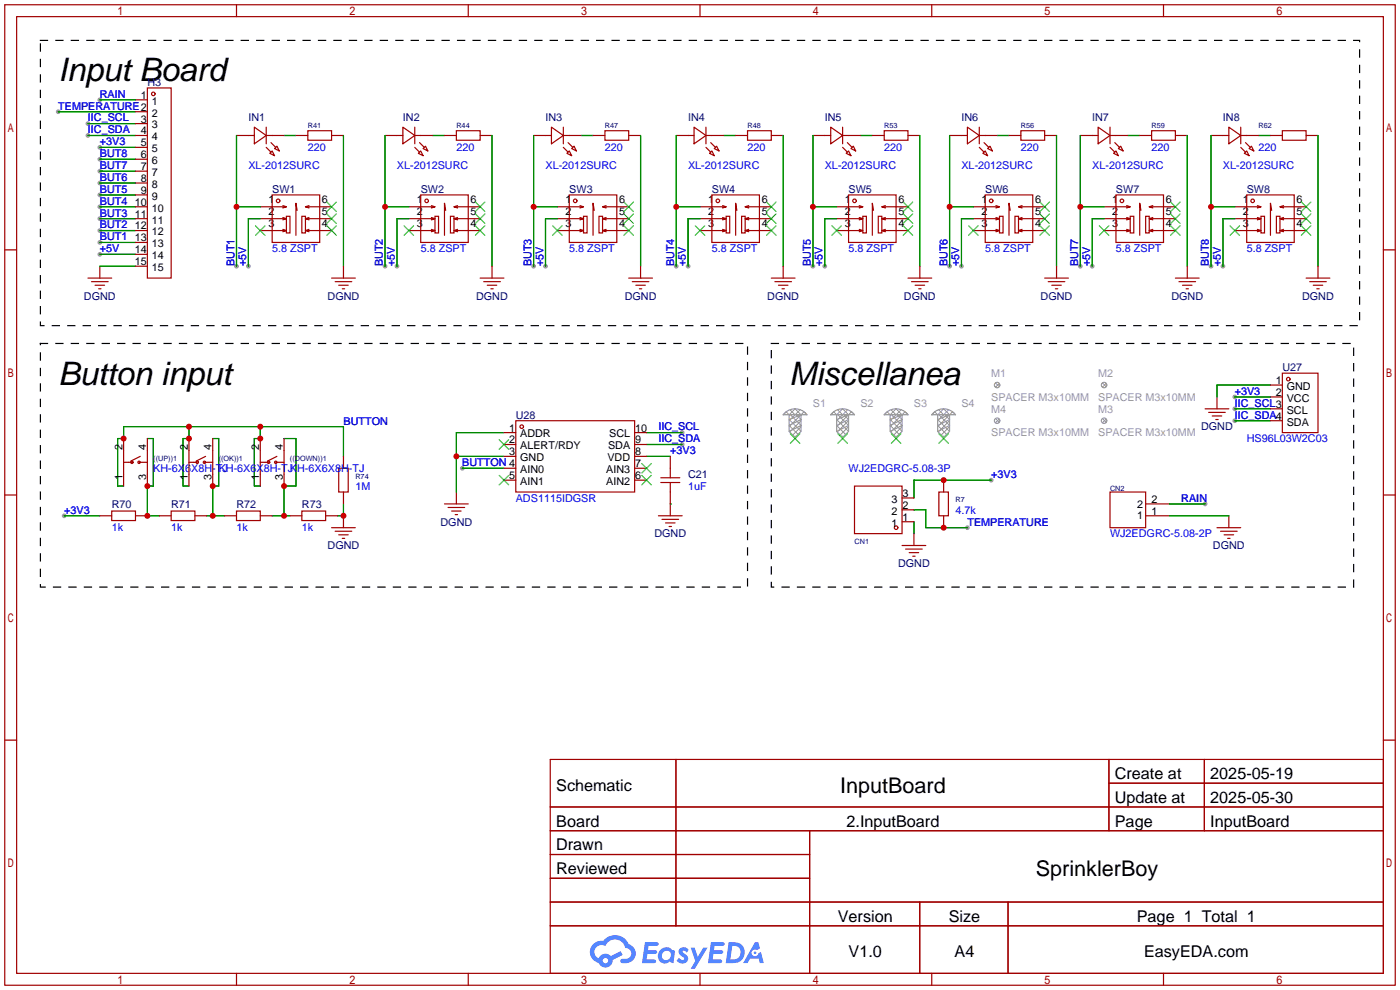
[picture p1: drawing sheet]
<svg xmlns="http://www.w3.org/2000/svg" width="299mm" height="212mm" viewBox="0 0 299 212" stroke-linecap="round" stroke-linejoin="round" font-family="sans-serif">
<g fill="#999">
<circle cx="50.5" cy="56.9" r=".51"/>
<circle cx="53.1" cy="56.9" r=".51"/>
<circle cx="82.3" cy="56.9" r=".51"/>
<circle cx="84.8" cy="56.9" r=".51"/>
<circle cx="114" cy="56.9" r=".51"/>
<circle cx="116.6" cy="56.9" r=".51"/>
<circle cx="144.5" cy="56.9" r=".51"/>
<circle cx="147.1" cy="56.9" r=".51"/>
<circle cx="173.7" cy="56.9" r=".51"/>
<circle cx="176.3" cy="56.9" r=".51"/>
<circle cx="202.9" cy="56.9" r=".51"/>
<circle cx="205.5" cy="56.9" r=".51"/>
<circle cx="230.9" cy="56.9" r=".51"/>
<circle cx="233.4" cy="56.9" r=".51"/>
<circle cx="258.8" cy="56.9" r=".51"/>
<circle cx="261.4" cy="56.9" r=".51"/>
<circle cx="13.7" cy="110.2" r=".51"/>
<circle cx="145.8" cy="95" r=".51"/>
<circle cx="145.8" cy="92.5" r=".51"/>
<circle cx="98.8" cy="100.1" r=".51"/>
<circle cx="211.8" cy="102.6" r=".51"/>
<circle cx="206.8" cy="112.8" r=".51"/>
<circle cx="263.9" cy="87.4" r=".51"/>
<circle cx="263.9" cy="84.8" r=".51"/>
<circle cx="263.9" cy="89.9" r=".51"/>
<circle cx="21.3" cy="54.4" r=".51"/>
<circle cx="21.3" cy="51.8" r=".51"/>
<circle cx="21.3" cy="49.3" r=".51"/>
<circle cx="21.3" cy="46.7" r=".51"/>
<circle cx="21.3" cy="44.2" r=".51"/>
<circle cx="21.3" cy="41.7" r=".51"/>
<circle cx="21.3" cy="39.1" r=".51"/>
<circle cx="21.3" cy="36.6" r=".51"/>
<circle cx="21.3" cy="34" r=".51"/>
<circle cx="21.3" cy="31.5" r=".51"/>
<circle cx="18.8" cy="29" r=".51"/>
<circle cx="18.8" cy="26.4" r=".51"/>
<circle cx="12.4" cy="23.9" r=".51"/>
<circle cx="21.3" cy="21.3" r=".51"/>
<circle cx="257.6" cy="107.7" r=".51"/>
</g>
<g fill="none" stroke="#a10000" stroke-width=".25">
<path d="M1 1h297.2v209.6h-297.2zM3.6 3.6h292.1v204.4h-292.1zM50.5 1v2.6M100.1 1v2.6M149.6 1v2.6M199.1 1v2.6M248.7 1v2.6M1 53.4h2.6M295.7 53.4h2.5M1 105.8h2.6M295.7 105.8h2.5M1 158.2h2.6"/>
<path d="M295.7 158.2h2.5M117.6 162.3h178.1v45.7h-178.1zM117.6 172.5h178.1M117.6 177.5h178.1M144.5 162.3v35.6M173 177.5v30.5M237 162.3v15.2M237 167.4h58.7M257.4 162.3v15.2M117.6 182.6h55.4M117.6 192.8h178.1M117.6 187.7h55.4"/>
<path d="M117.6 197.9h178.1M196.6 192.8v15.2M215.4 192.8v15.2M50.5 208v2.6M100.1 208v2.6M149.6 208v2.6M199.1 208v2.6M248.7 208v2.6"/>
</g>
<g fill="#5487ff">
<path d="M145.3 202.7a1.3 1.3 0 0 1 1.9 .3l-.4 .6a.54 .54 0 0 0-.9-.2l.1 .2a1.34 1.34 0 0 1 .9 1.8 1.47 1.47 0 0 1-2.3-.1l.5-.6 .8 .5a.31 .31 0 0 0 .4-.3 .31 .31 0 0 0-.3-.4 1.12 1.12 0 0 1-.7-1.8z"/>
<path d="M147.6 202.5h.9l.6 2 1.2-2h.9l-2.7 4.6h-.9l1-1.7z"/>
<path d="M137.8 201.4h1.7a1.31 1.31 0 0 1 1.2 .2 .4 .4 0 0 1-.3 .5l-1.8 .1-.1 .9h1.6a.4 .4 0 0 1 .4 .4 .4 .4 0 0 1-.5 .4h-1.6l-.2 1.2h1.4a.46 .46 0 0 1 .5 0 .46 .46 0 0 1 .1 .5l-.4 .2h-2.6z"/>
<path d="M151.9 201.4h1.7a1.32 1.32 0 0 1 1.2 .2 .39 .39 0 0 1-.3 .5l-1.8 .1-.1 .9h1.6a.4 .4 0 0 1 .4 .4 .4 .4 0 0 1-.4 .4h-1.7l-.2 1.2h1.4a.46 .46 0 0 1 .5 0 .46 .46 0 0 1 .1 .5l-.4 .2h-2.6z"/>
<path d="M161.3 201.4h.8l.3 1.3-.6 .4a.75 .75 0 0 0-1.1 .3 .75 .75 0 0 0 .5 1 .75 .75 0 0 0 .9-.7l.5-.2 .6 2.3h-.8l-.3-.9h-1.8l-.5 .9h-1z"/>
<path d="M155.7 201.4l-.6 4.4h1.5a2.27 2.27 0 0 0 2.6-2.2 2.27 2.27 0 0 0-2.7-2.2zM156.5 202.1a1.5 1.5 0 0 1 1.8 1.6 1.5 1.5 0 0 1-1.9 1.4h-.3z"/>
<path d="M141.2 203a1.6 1.6 0 0 0-.3 2.3 1.6 1.6 0 0 0 2.3 .2l.7 .3 .3-2.4-.1-.3-.5-.1a1.58 1.58 0 0 0-2.4 0zM141.8 203.5a.98 .98 0 0 1 1.6 .4 .98 .98 0 0 1-1.1 1.3 .94 .94 0 0 1-.9-.7 .94 .94 0 0 1 .4-1z"/>
<path d="M126.8 201.8a2.37 2.37 0 0 0 1.1 4 1.54 1.54 0 0 0 1.8 1 1.54 1.54 0 0 0 1.2-1.6l2.2-1.1-.5-.8-2 1a1.57 1.57 0 0 0-2.7 .5 1.5 1.5 0 0 1-.7-2.1 1.5 1.5 0 0 1 2.2-.5 2.23 2.23 0 0 1 2.3-1.4 2.23 2.23 0 0 1 2 1.8 1.16 1.16 0 0 1 1.2 1.1 1.16 1.16 0 0 1-1.1 1.2h-.7a.47 .47 0 0 0-.5 .4 .47 .47 0 0 0 .4 .5 2.17 2.17 0 0 0 2.5-.9 2.17 2.17 0 0 0-.3-2.7l-.8-.4a3.2 3.2 0 0 0-5.5-.7l-1.1 .1zM128.8 205.3a.6 .6 0 0 1 1.2 0 .6 .6 0 0 1-1.2 0z"/>
<circle cx="161.4" cy="203.6" r=".28"/>
</g>
<g fill="none" stroke="#008700" stroke-width=".25">
<path d="M12.4 23.9h16.6M18.8 29h10.2M18.8 26.4h10.2M21.3 39.1h7.7M21.3 36.6h7.7M21.3 34h7.7M21.3 31.5h7.7M21.3 21.3h7.7M50.5 29v27.9M60.7 29h2.5M73.4 29v27.9M82.3 29v27.9"/>
<path d="M92.5 29h2.5M105.2 29v27.9M114 29v27.9M124.2 29h2.5M136.9 29v27.9M144.5 29v27.9M154.7 29h2.5M167.4 29v27.9M173.7 29v27.9M183.9 29h2.5M196.6 29v27.9M202.9 29v27.9"/>
<path d="M213.1 29h2.5M225.8 29v27.9M230.9 29v27.9M241 29h2.6M253.7 29v27.9M258.8 29v27.9M269 29h2.5M281.7 29v27.9M21.3 44.2h7.7M21.3 46.7h7.7M21.3 56.9h7.7M21.3 54.4h7.7"/>
<path d="M21.3 51.8h7.7M21.3 49.3h7.7M21.3 41.7h7.7M50.5 44.2h5.1M55.6 46.7h-2.5v10.2M82.3 44.2h5.1M87.4 46.7h-2.6v10.2M114 44.2h5.1M119.1 46.7h-2.5v10.2M144.5 44.2h5.1M149.6 46.7h-2.5v10.2M173.7 44.2h5.1"/>
<path d="M178.8 46.7h-2.5v10.2M202.9 44.2h5.1M208 46.7h-2.5v10.2M230.9 44.2h5.1M236 46.7h-2.6v10.2M258.8 44.2h5.1M263.9 46.7h-2.5v10.2M31.5 93.7h1.3v10.2h-1.3v6.3h2.5M40.4 91.2v2.5h-1.3v10.2h1.3M45.5 93.7h1.2v10.2h-1.2v6.3M55.6 91.2v2.5h-1.2v10.2h1.2M60.7 93.7h2.5v10.2h-2.5v6.3"/>
<path d="M73.4 97.5v-6.3h-47v2.5h-1.3v10.2h1.3M97.5 97.5h10.2M107.7 92.5h-10.2v12.7M138.2 97.5h5.1M138.2 95h7.6M138.2 92.5h7.6M263.9 87.4h7.6M263.9 84.8h7.6M263.9 89.9h7.6M271.5 82.3h-11.4v2.5M13.7 110.2h7.6M44.2 110.2h3.8"/>
<path d="M58.2 110.2h3.8M73.4 107.7v2.5h-1.3M98.8 100.1h8.9M143.3 107.7h.1M195.3 111.5v2.5M195.3 109h2.6v3.8h8.9M211.8 102.6h-16.5v3.8M249.9 110.2h12.7M249.9 107.7h7.7"/>
</g>
<g fill="none" stroke="#a10000" stroke-width=".25">
<path d="M31.5 18.8h5.1v40.6h-5.1zM29 29h2.5M29 21.3h2.5M29 23.9h2.5M29 26.4h2.5M29 31.5h2.5M29 34h2.5M29 36.6h2.5M29 39.1h2.5M50.5 29h3.9M54.4 27.2l2.5 1.8-2.5 1.7zM56.9 29h3.8"/>
<path d="M56.9 31.5l1 1M56.9 27.2v3.5M57.7 32.8l.5-.5 .5 1zM57.9 30.5l1 1M59.2 31.2l.5 1.1-1-.5zM63.2 29h2.6M65.8 27.9h5.1v2.1h-5.1zM70.9 29h2.5M82.3 29h3.8M86.1 27.2l2.5 1.8-2.5 1.7zM88.6 29h3.9M88.6 31.5l1.1 1"/>
<path d="M88.6 27.2v3.5M89.4 32.8l.5-.5 .5 1zM89.7 30.5l1 1M90.4 31.8l.5-.6 .5 1.1zM95 29h2.5M97.5 27.9h5.1v2.1h-5.1zM102.6 29h2.6M114 29h3.9M117.9 27.2l2.5 1.8-2.5 1.7zM120.4 29h3.8M120.4 31.5l1 1M120.4 27.2v3.5"/>
<path d="M121.2 32.8l.5-.5 .5 1zM121.4 30.5l1 1M122.2 31.8l.5-.6 .5 1.1zM126.7 29h2.6M129.3 27.9h5.1v2.1h-5.1zM134.4 29h2.5M144.5 29h3.8M148.3 27.2l2.6 1.8-2.6 1.7zM150.9 29h3.8M150.9 31.5l1 1M150.9 27.2v3.5M151.6 32.8l.5-.5 .6 1z"/>
<path d="M151.9 30.5l1 1M152.7 31.8l.5-.6 .5 1.1zM157.2 29h2.6M159.8 27.9h5v2.1h-5zM164.8 29h2.6M173.7 29h3.8M177.5 27.2l2.6 1.8-2.6 1.7zM180.1 29h3.8M180.1 31.5l1 1M180.1 27.2v3.5M180.8 32.8l.6-.5 .5 1zM181.1 30.5l1 1"/>
<path d="M181.9 31.8l.5-.6 .5 1.1zM186.4 29h2.6M189 27.9h5.1v2.1h-5.1zM194.1 29h2.5M202.9 29h3.9M206.8 27.2l2.5 1.8-2.5 1.7zM209.3 29h3.8M209.3 31.5l1 1M209.3 27.2v3.5M210.1 32.8l.5-.5 .5 1zM210.3 30.5l1 1M211.1 31.8l.5-.6 .5 1.1z"/>
<path d="M215.6 29h2.6M218.2 27.9h5.1v2.1h-5.1zM223.3 29h2.5M230.9 29h3.8M234.7 27.2l2.5 1.8-2.5 1.7zM237.2 29h3.8M237.2 31.5l1.1 1M237.2 27.2v3.5M238 32.8l.5-.5 .5 1zM238.3 30.5l1 1M239 31.8l.5-.6 .5 1.1zM243.6 29h2.5"/>
<path d="M246.1 27.9h5.1v2.1h-5.1zM251.2 29h2.5M258.8 29h3.8M262.6 27.2l2.6 1.8-2.6 1.7zM265.2 29h3.8M265.2 31.5l1 1M265.2 27.2v3.5M266.2 30.5l1 1M266.4 32.3l.6 1-1.1-.5zM267 31.8l.5-.6 .5 1.1zM271.5 29h2.6M274.1 27.9h5v2.1h-5z"/>
<path d="M279.1 29h2.6M18.8 59.4h5.1M21.3 56.9v2.5M29 49.3h2.5M29 46.7h2.5M29 44.2h2.5M29 41.7h2.5M29 51.8h2.5M29 54.4h2.5M29 56.9h2.5M55.6 49.3h5.6l-.7 .2M55.6 46.7h5.6l-.7 .3"/>
<path d="M55.6 44.2h5.6l-.7 .2M58.2 41.7h10.1v10.1h-10.1zM60.5 49l.7 .3M60.5 46.5l.7 .2M60.5 43.9l.7 .3M61.2 46.2h.8v3.6h-.8zM63.5 45l-.3-1.6v6.9M64.5 46.2h.8v3.6h-.8zM66 49l-.7 .3M66 46.5l-.7 .2M66 43.9l-.7 .3M70.9 49.3h-5.6l.7 .2"/>
<path d="M70.9 46.7h-5.6l.7 .3M70.9 44.2h-5.6l.7 .2M70.9 59.4h5M73.4 56.9v2.5M87.4 49.3h5.6l-.8 .2M87.4 46.7h5.6l-.8 .3M87.4 44.2h5.6l-.8 .2M89.9 41.7h10.2v10.1h-10.2zM92.2 49l.8 .3M92.2 46.5l.8 .2M92.2 43.9l.8 .3M93 46.2h.7v3.6h-.7z"/>
<path d="M95.2 45l-.2-1.6v6.9M96.3 46.2h.7v3.6h-.7zM97.8 49l-.8 .3M97.8 46.5l-.8 .2M97.8 43.9l-.8 .3M102.6 49.3h-5.6l.8 .2M102.6 46.7h-5.6l.8 .3M102.6 44.2h-5.6l.8 .2M102.6 59.4h5.1M105.2 56.9v2.5M119.1 49.3h5.6l-.7 .2M119.1 46.7h5.6l-.7 .3"/>
<path d="M119.1 44.2h5.6l-.7 .2M121.7 41.7h10.1v10.1h-10.1zM124 49l.7 .3M124 46.5l.7 .2M124 43.9l.7 .3M124.7 46.2h.8v3.6h-.8zM127 45l-.3-1.6v6.9M128 46.2h.8v3.6h-.8zM129.5 49l-.7 .3M129.5 46.5l-.7 .2M129.5 43.9l-.7 .3M134.4 49.3h-5.6l.7 .2"/>
<path d="M134.4 46.7h-5.6l.7 .3M134.4 44.2h-5.6l.7 .2M134.4 59.4h5M136.9 56.9v2.5M149.6 49.3h5.6l-.8 .2M149.6 46.7h5.6l-.8 .3M149.6 44.2h5.6l-.8 .2M152.1 41.7h10.2v10.1h-10.2zM154.4 49l.8 .3M154.4 46.5l.8 .2M154.4 43.9l.8 .3M155.2 46.2h.8v3.6h-.8z"/>
<path d="M157.5 45l-.3-1.6v6.9M158.5 46.2h.8v3.6h-.8zM160 49l-.7 .3M160 46.5l-.7 .2M160 43.9l-.7 .3M164.8 49.3h-5.5l.7 .2M164.8 46.7h-5.5l.7 .3M164.8 44.2h-5.5l.7 .2M164.8 59.4h5.1M167.4 56.9v2.5M178.8 49.3h5.6l-.8 .2M178.8 46.7h5.6l-.8 .3"/>
<path d="M178.8 44.2h5.6l-.8 .2M181.4 41.7h10.1v10.1h-10.1zM183.6 49l.8 .3M183.6 46.5l.8 .2M183.6 43.9l.8 .3M184.4 46.2h.8v3.6h-.8zM186.7 45l-.3-1.6v6.9M187.7 46.2h.8v3.6h-.8zM189.2 49l-.7 .3M189.2 46.5l-.7 .2M189.2 43.9l-.7 .3M194.1 49.3h-5.6l.7 .2"/>
<path d="M194.1 46.7h-5.6l.7 .3M194.1 44.2h-5.6l.7 .2M194.1 59.4h5M196.6 56.9v2.5M208 49.3h5.6l-.7 .2M208 46.7h5.6l-.7 .3M208 44.2h5.6l-.7 .2M210.6 41.7h10.1v10.1h-10.1zM212.9 49l.7 .3M212.9 46.5l.7 .2M212.9 43.9l.7 .3M213.6 46.2h.8v3.6h-.8z"/>
<path d="M215.9 45l-.3-1.6v6.9M216.9 46.2h.8v3.6h-.8zM218.4 49l-.7 .3M218.4 46.5l-.7 .2M218.4 43.9l-.7 .3M223.3 49.3h-5.6l.7 .2M223.3 46.7h-5.6l.7 .3M223.3 44.2h-5.6l.7 .2M223.3 59.4h5M225.8 56.9v2.5M236 49.3h5.6l-.8 .2M236 46.7h5.6l-.8 .3"/>
<path d="M236 44.2h5.6l-.8 .2M238.5 41.7h10.2v10.1h-10.2zM240.8 49l.8 .3M240.8 46.5l.8 .2M240.8 43.9l.8 .3M241.6 46.2h.7v3.6h-.7zM243.8 45l-.2-1.6v6.9M244.9 46.2h.7v3.6h-.7zM246.4 49l-.8 .3M246.4 46.5l-.8 .2M246.4 43.9l-.8 .3M251.2 49.3h-5.6l.8 .2"/>
<path d="M251.2 46.7h-5.6l.8 .3M251.2 44.2h-5.6l.8 .2M251.2 59.4h5.1M253.7 56.9v2.5M263.9 49.3h5.6l-.8 .2M263.9 46.7h5.6l-.8 .3M263.9 44.2h5.6l-.8 .2M266.4 41.7h10.2v10.1h-10.2zM268.7 49l.8 .3M268.7 46.5l.8 .2M268.7 43.9l.8 .3M269.5 46.2h.8v3.6h-.8z"/>
<path d="M271.8 45l-.3-1.6v6.9M272.8 46.2h.8v3.6h-.8zM274.3 49l-.7 .3M274.3 46.5l-.7 .2M274.3 43.9l-.7 .3M279.1 49.3h-5.5l.7 .2M279.1 46.7h-5.5l.7 .3M279.1 44.2h-5.5l.7 .2M279.1 59.4h5.1M281.7 56.9v2.5M19.6 60.2h3.5M20.3 61h2.1"/>
<path d="M21.1 61.7h.5M71.6 60.2h3.6M72.4 61h2M73.2 61.7h.5M103.4 60.2h3.5M104.1 61h2.1M104.9 61.7h.5M135.1 60.2h3.6M135.9 61h2M136.7 61.7h.5M165.6 60.2h3.6M166.4 61h2"/>
<path d="M167.1 61.7h.5M194.8 60.2h3.6M195.6 61h2M196.3 61.7h.5M224 60.2h3.6M224.8 61h2M225.6 61.7h.5M252 60.2h3.5M252.7 61h2.1M253.5 61.7h.5M274.1 79.8h7.6v12.7h-7.6zM279.9 60.2h3.6"/>
<path d="M280.7 61h2M281.4 61.7h.5M26.4 93.7v10.2M26.4 98.8h1.8M29.7 98.8h1.8M30 97.5l-2.1 1.1M31.5 93.7v10.2M40.4 98.8h1.8M40.4 93.7v10.2M43.7 98.8h1.8M43.9 97.5l-2 1.1M45.5 93.7v10.2"/>
<path d="M55.6 98.8h1.8M55.6 93.7v10.2M58.9 98.8h1.8M59.2 97.5l-2.1 1.1M60.7 93.7v10.2M73.4 97.5v2.6M107.7 92.5h2.5M107.7 95h2.5M107.7 97.5h2.5M110.2 89.9h25.4v15.3h-25.4zM135.6 92.5h2.6M135.6 95h2.6"/>
<path d="M135.6 97.5h2.6M143.3 97.5v4.6M257.6 87.4h5M258.3 88.1h3.6M259.1 88.9h2M259.8 89.7h.5M260.1 84.8v2.6M271.5 87.4h2.6M271.5 82.3h2.6M271.5 84.8h2.6M271.5 89.9h2.6M21.3 110.2h2.6"/>
<path d="M23.9 109.2h5.1v2.1h-5.1zM29 110.2h2.5M34 110.2h2.6M36.6 109.2h5.1v2.1h-5.1zM41.7 110.2h2.5M48 110.2h2.5M50.5 109.2h5.1v2.1h-5.1zM55.6 110.2h2.6M62 110.2h2.5M64.5 109.2h5.1v2.1h-5.1zM69.6 110.2h2.5M70.9 112.8h5"/>
<path d="M71.6 113.5h3.6M72.4 100.1h2v5.1h-2zM72.4 114.3h2M73.2 115.1h.5M73.4 105.2v2.5M73.4 110.2v2.6M95 107.7h5.1M95.8 108.5h3.5M96.5 109.2h2.1M97.3 110h.5M97.5 105.2v2.5M107.7 100.1h2.5"/>
<path d="M107.7 102.6h2.5M135.6 100.1h2.6M135.6 102.6h2.6M140.7 110.2h5.1M141.2 102.1h4.1M141.2 103.1h4.1M141.5 111h3.5M142.2 111.8h2.1M143 112.5h.5M143.3 103.1v7.1M182.6 103.9h10.2v10.1h-10.2zM192.8 116.6h5.1"/>
<path d="M192.8 111.5h2.5M192.8 109h2.5M192.8 106.4h2.5M193.5 117.3h3.6M194.3 118.1h2M195.1 118.9h.5M195.3 114v2.6M200.7 105.2h2v5h-2zM201.7 102.6v2.6M201.7 110.2v2.6M237.2 105.2h7.7v7.6h-7.7zM244.9 110.2h5"/>
<path d="M244.9 107.7h5M260.1 112.8h5.1M260.9 113.5h3.5M261.6 114.3h2.1M262.4 115.1h.5M262.6 110.2v2.6"/>
<circle cx="32.8" cy="20.1" r=".38"/>
<circle cx="59.4" cy="42.9" r=".38"/>
<circle cx="91.2" cy="42.9" r=".38"/>
<circle cx="122.9" cy="42.9" r=".38"/>
<circle cx="153.4" cy="42.9" r=".38"/>
<circle cx="182.6" cy="42.9" r=".38"/>
<circle cx="211.8" cy="42.9" r=".38"/>
<circle cx="239.8" cy="42.9" r=".38"/>
<circle cx="267.7" cy="42.9" r=".38"/>
<circle cx="28.2" cy="98.8" r=".25"/>
<circle cx="29.7" cy="98.8" r=".25"/>
<circle cx="42.2" cy="98.8" r=".25"/>
<circle cx="43.7" cy="98.8" r=".25"/>
<circle cx="57.4" cy="98.8" r=".25"/>
<circle cx="58.9" cy="98.8" r=".25"/>
<circle cx="111.5" cy="91.2" r=".38"/>
<circle cx="275.3" cy="81" r=".38"/>
<circle cx="191.5" cy="112.8" r=".38"/>
</g>
<g fill="none" stroke="#3c3" stroke-width=".25">
<path d="M54.6 48.3l2 2M56.6 48.3l-2 2M69.8 48.3l2.1 2M69.8 45.7l2.1 2.1M69.8 43.2l2.1 2M71.9 48.3l-2.1 2M71.9 45.7l-2.1 2.1M71.9 43.2l-2.1 2M86.4 48.3l2 2M88.4 48.3l-2 2M101.6 48.3l2 2M101.6 45.7l2 2.1"/>
<path d="M101.6 43.2l2 2M103.6 48.3l-2 2M103.6 45.7l-2 2.1M103.6 43.2l-2 2M118.1 48.3l2 2M120.1 48.3l-2 2M133.3 48.3l2.1 2M133.3 45.7l2.1 2.1M133.3 43.2l2.1 2M135.4 48.3l-2.1 2M135.4 45.7l-2.1 2.1M135.4 43.2l-2.1 2"/>
<path d="M148.6 48.3l2 2M150.6 48.3l-2 2M163.8 48.3l2.1 2M163.8 45.7l2.1 2.1M163.8 43.2l2.1 2M165.9 48.3l-2.1 2M165.9 45.7l-2.1 2.1M165.9 43.2l-2.1 2M177.8 48.3l2 2M179.8 48.3l-2 2M193 48.3l2.1 2M193 45.7l2.1 2.1"/>
<path d="M193 43.2l2.1 2M195.1 48.3l-2.1 2M195.1 45.7l-2.1 2.1M195.1 43.2l-2.1 2M207 48.3l2 2M209 48.3l-2 2M222.2 48.3l2.1 2M222.2 45.7l2.1 2.1M222.2 43.2l2.1 2M224.3 48.3l-2.1 2M224.3 45.7l-2.1 2.1M224.3 43.2l-2.1 2"/>
<path d="M234.9 48.3l2.1 2M237 48.3l-2.1 2M250.2 48.3l2 2M250.2 45.7l2 2.1M250.2 43.2l2 2M252.2 48.3l-2 2M252.2 45.7l-2 2.1M252.2 43.2l-2 2M262.9 48.3l2 2M264.9 48.3l-2 2M278.1 48.3l2.1 2M278.1 45.7l2.1 2.1"/>
<path d="M278.1 43.2l2.1 2M280.2 48.3l-2.1 2M280.2 45.7l-2.1 2.1M280.2 43.2l-2.1 2M106.7 94l2 2M108.7 94l-2 2M137.2 99.1l2 2M139.2 99.1l-2 2M168.9 92.7l2 2M170.9 92.7l-2 2M179.1 92.7l2 2M181.1 92.7l-2 2"/>
<path d="M190.5 92.7l2 2M192.5 92.7l-2 2M200.7 92.7l2 2M202.7 92.7l-2 2M106.7 101.6l2 2M108.7 101.6l-2 2M137.2 101.6l2 2M139.2 101.6l-2 2"/>
</g>
<path d="M8.6 8.6h282v61h-282zM8.6 73.4h151.2v52.1h-151.2zM164.8 73.4h124.5v52.1h-124.5z" fill="none" stroke="#000" stroke-width=".25" stroke-dasharray="1.5 1.8"/>
<g fill="none" stroke="#999" stroke-width=".21">
<path d="M167.4 88.6l.6-.6 .7 .6 1.2-1.2 1.3 1.2M168.7 90.9l1.9 1.9M168.7 89.7l2.5 2.5M168.8 87.6l1.1 1M168.9 88.6l2.3 2.3M170.2 88.6l1 1.1M171 87.6l-2.3 2.3M171.2 89.9l-2.4 2.4M171.2 91.2l-1.8 1.8M172.5 88.6l-.7-.6-3.1 3.2M177.5 88.6l.7-.6 .6 .6 1.3-1.2 1.3 1.2M178.8 90.9l1.9 1.9"/>
<path d="M178.8 89.7l2.6 2.5M179 87.6l1.1 1M179.1 88.6l2.3 2.3M180.3 88.6l1.1 1.1M181.2 87.6l-2.4 2.3M181.4 89.9l-2.5 2.4M181.4 91.2l-1.8 1.8M182.6 88.6l-.6-.6-3.2 3.2M189 88.6l.6-.6 .6 .6 1.3-1.2 1.3 1.2M190.2 90.9l2 1.9M190.2 89.7l2.6 2.5M190.4 87.6l1.1 1"/>
<path d="M190.5 88.6l2.3 2.3M191.8 88.6l1 1.1M192.6 87.6l-2.4 2.3M192.8 89.9l-2.4 2.4M192.8 91.2l-1.8 1.8M194.1 88.6l-.7-.6-3.2 3.2M199.1 88.6l.7-.6 .6 .6 1.3-1.2 1.2 1.2M200.4 90.9l1.9 1.9M200.4 89.7l2.5 2.5M200.6 87.6l1.1 1M200.7 88.6l2.2 2.3M201.9 88.6l1 1.1"/>
<path d="M202.8 87.6l-2.4 2.3M202.9 89.9l-2.4 2.4M202.9 91.2l-1.7 1.8M204.2 88.6l-.6-.6-3.2 3.2M212.8 81.8l.8 .9M212.8 89.5l.8 .8M213.6 81.9l-.8 .9M213.6 89.6l-.8 .8M235.6 81.8l.8 .9M235.6 89.5l.8 .8M236.4 81.9l-.8 .9M236.4 89.6l-.8 .8"/>
</g>
<g fill="none" stroke="#999" stroke-width=".25">
<path d="M167.8 88.2a3.2 3.2 0 0 1 4.7 .4h-5.1zM168.7 88.6v3.6l1.2 1.3 1.3-1.3v-3.6l-2.5 1.1M169.9 93.2v.5M171.2 89.7l-2.5 1.2M171.2 90.9l-2.5 1.3M178 88.2a3.2 3.2 0 0 1 4.6 .4h-5.1zM178.8 88.6v3.6l1.3 1.3 1.3-1.3v-3.6l-2.6 1.1M180.1 93.2v.5M181.4 89.7l-2.6 1.2M181.4 90.9l-2.6 1.3M189.4 88.2a3.2 3.2 0 0 1 4.7 .4h-5.1zM190.2 88.6v3.6l1.3 1.3 1.3-1.3v-3.6l-2.6 1.1"/>
<path d="M191.5 93.2v.5M192.8 89.7l-2.6 1.2M192.8 90.9l-2.6 1.3M199.6 88.2a3.2 3.2 0 0 1 4.6 .4h-5.1zM200.4 88.6v3.6l1.3 1.3 1.2-1.3v-3.6l-2.5 1.1M201.7 93.2v.5M202.9 89.7l-2.5 1.2M202.9 90.9l-2.5 1.3"/>
<circle cx="213.1" cy="82.3" r=".58"/>
<circle cx="213.1" cy="89.9" r=".58"/>
<circle cx="236" cy="82.3" r=".58"/>
<circle cx="236" cy="89.9" r=".58"/>
</g>
<g fill="#c00">
<circle cx="50.5" cy="44.2" r=".63"/>
<circle cx="82.3" cy="44.2" r=".63"/>
<circle cx="114" cy="44.2" r=".63"/>
<circle cx="144.5" cy="44.2" r=".63"/>
<circle cx="173.7" cy="44.2" r=".63"/>
<circle cx="202.9" cy="44.2" r=".63"/>
<circle cx="230.9" cy="44.2" r=".63"/>
<circle cx="258.8" cy="44.2" r=".63"/>
<circle cx="55.6" cy="91.2" r=".63"/>
<circle cx="55.6" cy="93.7" r=".63"/>
<circle cx="40.4" cy="91.2" r=".63"/>
<circle cx="40.4" cy="93.7" r=".63"/>
<circle cx="26.4" cy="93.7" r=".63"/>
<circle cx="73.4" cy="110.2" r=".63"/>
<circle cx="60.7" cy="110.2" r=".63"/>
<circle cx="60.7" cy="103.9" r=".63"/>
<circle cx="31.5" cy="110.2" r=".63"/>
<circle cx="31.5" cy="103.9" r=".63"/>
<circle cx="45.5" cy="110.2" r=".63"/>
<circle cx="45.5" cy="103.9" r=".63"/>
<circle cx="97.5" cy="97.5" r=".63"/>
<circle cx="201.7" cy="102.6" r=".63"/>
<circle cx="201.7" cy="112.8" r=".63"/>
</g>
<g font-size="6.9">
<text x="12.4" y="17.4">Input Board</text>
<text x="12.4" y="82.2">Button input</text>
<text x="168.7" y="82.2">Miscellanea</text>
</g>
<g font-size="4.6">
<text x="179.6" y="169.4">InputBoard</text>
<text x="221.4" y="187.2">SprinklerBoy</text>
</g>
<g font-size="3.5">
<text x="238.3" y="166.5">Create at</text>
<text x="258.7" y="166.5">2025-05-19</text>
<text x="118.9" y="169.1">Schematic</text>
<text x="238.3" y="171.6">Update at</text>
<text x="258.7" y="171.6">2025-05-30</text>
<text x="118.9" y="176.7">Board</text>
<text x="180.9" y="176.7">2.InputBoard</text>
<text x="238.3" y="176.7">Page</text>
<text x="258.7" y="176.7">InputBoard</text>
<text x="118.9" y="181.8">Drawn</text>
<text x="118.9" y="186.8">Reviewed</text>
<text x="179.1" y="197">Version</text>
<text x="202.8" y="197">Size</text>
<text x="243" y="197">Page 1 Total 1</text>
<text x="181.4" y="204.6">V1.0</text>
<text x="204" y="204.6">A4</text>
<text x="244.5" y="204.6">EasyEDA.com</text>
</g>
<g font-size="2.3" fill="#00f">
<text x="12.4" y="23.4">TEMPERATURE2</text>
<text x="21.3" y="20.9">RAIN</text>
<text x="18.8" y="28.5">IIC_SDA</text>
<text x="18.8" y="26">IIC_SCL</text>
<text x="21.3" y="33.6">BUT8</text>
<text x="21.3" y="31">+3V3</text>
<text x="65.8" y="32.3">220</text>
<text x="97.5" y="32.3">220</text>
<text x="129.3" y="32.3">220</text>
<text x="159.8" y="32.3">220</text>
<text x="189" y="32.3">220</text>
<text x="218.2" y="32.3">220</text>
<text x="246.1" y="32.3">220</text>
<text x="269" y="32.3">220</text>
<text x="21.3" y="41.2">BUT5</text>
<text x="21.3" y="38.7">BUT6</text>
<text x="21.3" y="36.1">BUT7</text>
<text x="53.1" y="36.1">XL-2012SURC</text>
<text x="84.8" y="36.1">XL-2012SURC</text>
<text x="116.6" y="36.1">XL-2012SURC</text>
<text x="147.1" y="36.1">XL-2012SURC</text>
<text x="176.3" y="36.1">XL-2012SURC</text>
<text x="205.5" y="36.1">XL-2012SURC</text>
<text x="233.4" y="36.1">XL-2012SURC</text>
<text x="261.4" y="36.1">XL-2012SURC</text>
<text x="21.3" y="46.3">BUT3</text>
<text x="21.3" y="43.7">BUT4</text>
<text x="21.3" y="53.9">+5V</text>
<text x="21.3" y="51.4">BUT1</text>
<text x="21.3" y="48.8">BUT2</text>
<text x="58.2" y="53.9">5.8 ZSPT</text>
<text x="89.9" y="53.9">5.8 ZSPT</text>
<text x="121.7" y="53.9">5.8 ZSPT</text>
<text x="152.1" y="53.9">5.8 ZSPT</text>
<text x="181.4" y="53.9">5.8 ZSPT</text>
<text x="210.6" y="53.9">5.8 ZSPT</text>
<text x="238.5" y="53.9">5.8 ZSPT</text>
<text x="266.4" y="53.9">5.8 ZSPT</text>
<text x="50.1" y="56.9" transform="rotate(-90 50.1 56.9)">BUT1</text>
<text x="52.6" y="56.9" transform="rotate(-90 52.6 56.9)">+5V</text>
<text x="81.8" y="56.9" transform="rotate(-90 81.8 56.9)">BUT2</text>
<text x="84.4" y="56.9" transform="rotate(-90 84.4 56.9)">+5V</text>
<text x="113.6" y="56.9" transform="rotate(-90 113.6 56.9)">BUT3</text>
<text x="116.1" y="56.9" transform="rotate(-90 116.1 56.9)">+5V</text>
<text x="144.1" y="56.9" transform="rotate(-90 144.1 56.9)">BUT4</text>
<text x="146.6" y="56.9" transform="rotate(-90 146.6 56.9)">+5V</text>
<text x="173.3" y="56.9" transform="rotate(-90 173.3 56.9)">BUT5</text>
<text x="175.8" y="56.9" transform="rotate(-90 175.8 56.9)">+5V</text>
<text x="202.5" y="56.9" transform="rotate(-90 202.5 56.9)">BUT6</text>
<text x="205" y="56.9" transform="rotate(-90 205 56.9)">+5V</text>
<text x="230.4" y="56.9" transform="rotate(-90 230.4 56.9)">BUT7</text>
<text x="233" y="56.9" transform="rotate(-90 233 56.9)">+5V</text>
<text x="258.4" y="56.9" transform="rotate(-90 258.4 56.9)">BUT8</text>
<text x="260.9" y="56.9" transform="rotate(-90 260.9 56.9)">+5V</text>
<text x="263.9" y="86.9">IIC_SCL3</text>
<text x="263.9" y="84.4">+3V3</text>
<text x="263.9" y="89.5">IIC_SDA4</text>
<text x="73.4" y="90.7">BUTTON</text>
<text x="140.7" y="94.5">IIC_SDA</text>
<text x="140.7" y="92">IIC_SCL</text>
<text x="266.4" y="94.5">HS96L03W2C03</text>
<text x="32.8" y="100.9">KH-6X6X8H-TJ</text>
<text x="46.7" y="100.9">KH-6X6X8H-TJKH-6X6X8H-TJ</text>
<text x="98.8" y="99.6">BUTTON 4</text>
<text x="143.3" y="97.1">+3V3</text>
<text x="181.4" y="100.9">WJ2EDGRC-5.08-3P</text>
<text x="75.9" y="104.7">1M</text>
<text x="110.2" y="107.2">ADS1115IDGSR</text>
<text x="147.1" y="104.7">1uF</text>
<text x="211.8" y="102.2">+3V3</text>
<text x="252.5" y="107.2">RAIN</text>
<text x="13.7" y="109.8">+3V3</text>
<text x="23.9" y="113.6">1k</text>
<text x="36.6" y="113.6">1k</text>
<text x="50.5" y="113.6">1k</text>
<text x="64.5" y="113.6">1k</text>
<text x="204.2" y="109.8">4.7k</text>
<text x="206.8" y="112.3">TEMPERATURE</text>
<text x="237.2" y="114.9">WJ2EDGRC-5.08-2P</text>
</g>
<g font-size="2.3">
<text x="30.1" y="21.1">1</text>
<text x="32.4" y="22.4">1</text>
<text x="30.1" y="26.2">3</text>
<text x="30.1" y="28.7">4</text>
<text x="32.4" y="24.9">2</text>
<text x="32.4" y="27.5">3</text>
<text x="32.4" y="30">4</text>
<text x="30.1" y="31.3">5</text>
<text x="30.1" y="33.8">6</text>
<text x="32.4" y="32.5">5</text>
<text x="32.4" y="35.1">6</text>
<text x="30.1" y="36.3">7</text>
<text x="30.1" y="38.9">8</text>
<text x="30.1" y="41.4">9</text>
<text x="32.4" y="37.6">7</text>
<text x="32.4" y="40.2">8</text>
<text x="28.8" y="44">10</text>
<text x="28.8" y="46.5">11</text>
<text x="32.4" y="42.7">9</text>
<text x="32.4" y="45.2">10</text>
<text x="32.4" y="47.8">11</text>
<text x="57.4" y="46">2</text>
<text x="57.4" y="43.5">1</text>
<text x="68.8" y="46">5</text>
<text x="68.8" y="43.5">6</text>
<text x="89.1" y="46">2</text>
<text x="89.1" y="43.5">1</text>
<text x="100.6" y="46">5</text>
<text x="100.6" y="43.5">6</text>
<text x="120.9" y="46">2</text>
<text x="120.9" y="43.5">1</text>
<text x="132.3" y="46">5</text>
<text x="132.3" y="43.5">6</text>
<text x="151.3" y="46">2</text>
<text x="151.3" y="43.5">1</text>
<text x="162.8" y="46">5</text>
<text x="162.8" y="43.5">6</text>
<text x="180.6" y="46">2</text>
<text x="180.6" y="43.5">1</text>
<text x="192" y="46">5</text>
<text x="192" y="43.5">6</text>
<text x="209.8" y="46">2</text>
<text x="209.8" y="43.5">1</text>
<text x="221.2" y="46">5</text>
<text x="221.2" y="43.5">6</text>
<text x="237.7" y="46">2</text>
<text x="237.7" y="43.5">1</text>
<text x="249.2" y="46">5</text>
<text x="249.2" y="43.5">6</text>
<text x="265.6" y="46">2</text>
<text x="265.6" y="43.5">1</text>
<text x="277.1" y="46">5</text>
<text x="277.1" y="43.5">6</text>
<text x="28.8" y="49">12</text>
<text x="28.8" y="51.6">13</text>
<text x="32.4" y="50.3">12</text>
<text x="32.4" y="52.9">13</text>
<text x="57.4" y="48.6">3</text>
<text x="68.8" y="48.6">4</text>
<text x="89.1" y="48.6">3</text>
<text x="100.6" y="48.6">4</text>
<text x="120.9" y="48.6">3</text>
<text x="132.3" y="48.6">4</text>
<text x="151.3" y="48.6">3</text>
<text x="162.8" y="48.6">4</text>
<text x="180.6" y="48.6">3</text>
<text x="192" y="48.6">4</text>
<text x="209.8" y="48.6">3</text>
<text x="221.2" y="48.6">4</text>
<text x="237.7" y="48.6">3</text>
<text x="249.2" y="48.6">4</text>
<text x="265.6" y="48.6">3</text>
<text x="277.1" y="48.6">4</text>
<text x="28.8" y="54.1">14</text>
<text x="28.8" y="56.7">15</text>
<text x="32.4" y="55.4">14</text>
<text x="32.4" y="57.9">15</text>
<text x="272.7" y="82.1">1</text>
<text x="275" y="83.3">GND</text>
<text x="272.7" y="84.6">2</text>
<text x="275" y="85.9">VCC</text>
<text x="275" y="88.4">SCL</text>
<text x="108.8" y="92.2">1</text>
<text x="108.8" y="94.8">2</text>
<text x="111.2" y="93.5">ADDR</text>
<text x="130.2" y="93.5">SCL</text>
<text x="135.8" y="94.8">9</text>
<text x="135.8" y="92.2">10</text>
<text x="275" y="91">SDA</text>
<text x="26.2" y="96.3" transform="rotate(-90 26.2 96.3)">2</text>
<text x="31.3" y="96.3" transform="rotate(-90 31.3 96.3)">4</text>
<text x="40.2" y="96.3" transform="rotate(-90 40.2 96.3)">2</text>
<text x="45.2" y="96.3" transform="rotate(-90 45.2 96.3)">4</text>
<text x="55.4" y="96.3" transform="rotate(-90 55.4 96.3)">2</text>
<text x="60.5" y="96.3" transform="rotate(-90 60.5 96.3)">4</text>
<text x="108.8" y="97.3">3</text>
<text x="111.2" y="96">ALERT/RDY</text>
<text x="111.2" y="98.6">GND</text>
<text x="111.2" y="101.1">AIN0</text>
<text x="129.6" y="101.1">AIN3</text>
<text x="129.8" y="98.6">VDD</text>
<text x="129.9" y="96">SDA</text>
<text x="135.8" y="99.8">7</text>
<text x="135.8" y="97.3">8</text>
<text x="26.2" y="102.6" transform="rotate(-90 26.2 102.6)">1</text>
<text x="31.3" y="102.6" transform="rotate(-90 31.3 102.6)">3</text>
<text x="40.2" y="102.6" transform="rotate(-90 40.2 102.6)">1</text>
<text x="45.2" y="102.6" transform="rotate(-90 45.2 102.6)">3</text>
<text x="55.4" y="102.6" transform="rotate(-90 55.4 102.6)">1</text>
<text x="60.5" y="102.6" transform="rotate(-90 60.5 102.6)">3</text>
<text x="108.8" y="102.4">5</text>
<text x="111.2" y="103.7">AIN1</text>
<text x="129.6" y="103.7">AIN2</text>
<text x="135.8" y="102.4">6</text>
<text x="190.6" y="107.5">3</text>
<text x="192.9" y="106.2">3</text>
<text x="246.1" y="107.5">2</text>
<text x="190.6" y="112.5">1</text>
<text x="190.6" y="110">2</text>
<text x="192.9" y="111.3">1</text>
<text x="192.9" y="108.7">2</text>
<text x="243.1" y="111">1</text>
<text x="243.1" y="108.5">2</text>
<text x="246.1" y="110">1</text>
</g>
<g font-size="2.3" fill="#000080">
<text x="31.5" y="18.3">H3</text>
<text x="53.1" y="26">IN1</text>
<text x="86.1" y="26">IN2</text>
<text x="116.6" y="26">IN3</text>
<text x="147.1" y="26">IN4</text>
<text x="176.3" y="26">IN5</text>
<text x="205.5" y="26">IN6</text>
<text x="233.4" y="26">IN7</text>
<text x="261.4" y="26">IN8</text>
<text x="58.2" y="41.2">SW1</text>
<text x="89.9" y="41.2">SW2</text>
<text x="121.7" y="41.2">SW3</text>
<text x="152.1" y="41.2">SW4</text>
<text x="181.4" y="41.2">SW5</text>
<text x="210.6" y="41.2">SW6</text>
<text x="238.5" y="41.2">SW7</text>
<text x="266.4" y="41.2">SW8</text>
<text x="17.9" y="64.1">DGND</text>
<text x="70" y="64.1">DGND</text>
<text x="101.8" y="64.1">DGND</text>
<text x="133.5" y="64.1">DGND</text>
<text x="164" y="64.1">DGND</text>
<text x="193.2" y="64.1">DGND</text>
<text x="222.4" y="64.1">DGND</text>
<text x="250.3" y="64.1">DGND</text>
<text x="278.3" y="64.1">DGND</text>
<text x="274.1" y="79.3">U27</text>
<text x="110.2" y="89.5">U28</text>
<text x="256.7" y="92">DGND</text>
<text x="147.1" y="102.2">C21</text>
<text x="23.9" y="108.5">R70</text>
<text x="36.6" y="108.5">R71</text>
<text x="50.5" y="108.5">R72</text>
<text x="64.5" y="108.5">R73</text>
<text x="94.1" y="112.3">DGND</text>
<text x="70" y="117.4">DGND</text>
<text x="139.9" y="114.9">DGND</text>
<text x="259.2" y="117.4">DGND</text>
<text x="191.9" y="121.2">DGND</text>
</g>
<g font-size="2.3" fill="#999">
<text x="211.8" y="80.6">M1</text>
<text x="234.7" y="80.6">M2</text>
<text x="173.7" y="86.9">S1</text>
<text x="183.9" y="86.9">S2</text>
<text x="195.3" y="86.9">S3</text>
<text x="205.5" y="86.9">S4</text>
<text x="211.8" y="85.6">SPACER M3x10MM</text>
<text x="211.8" y="88.2">M4</text>
<text x="234.7" y="85.6">SPACER M3x10MM</text>
<text x="234.7" y="88.2">M3</text>
<text x="211.8" y="93.3">SPACER M3x10MM</text>
<text x="234.7" y="93.3">SPACER M3x10MM</text>
</g>
<g font-size="1.6" fill="#000080">
<text x="65.8" y="27.4">R41</text>
<text x="97.5" y="27.4">R44</text>
<text x="129.3" y="27.4">R47</text>
<text x="159.8" y="27.4">R48</text>
<text x="189" y="27.4">R53</text>
<text x="218.2" y="27.4">R56</text>
<text x="246.1" y="27.4">R59</text>
<text x="269" y="27.4">R62</text>
<text x="32.8" y="98.5">((UP))1</text>
<text x="46.7" y="98.5">((OK))1</text>
<text x="62" y="98.5">((DOWN))1</text>
<text x="75.9" y="102.3">R74</text>
<text x="204.2" y="107.4">R7</text>
<text x="237.2" y="104.8">CN2</text>
<text x="182.6" y="116.3">CN1</text>
</g>
</svg>
